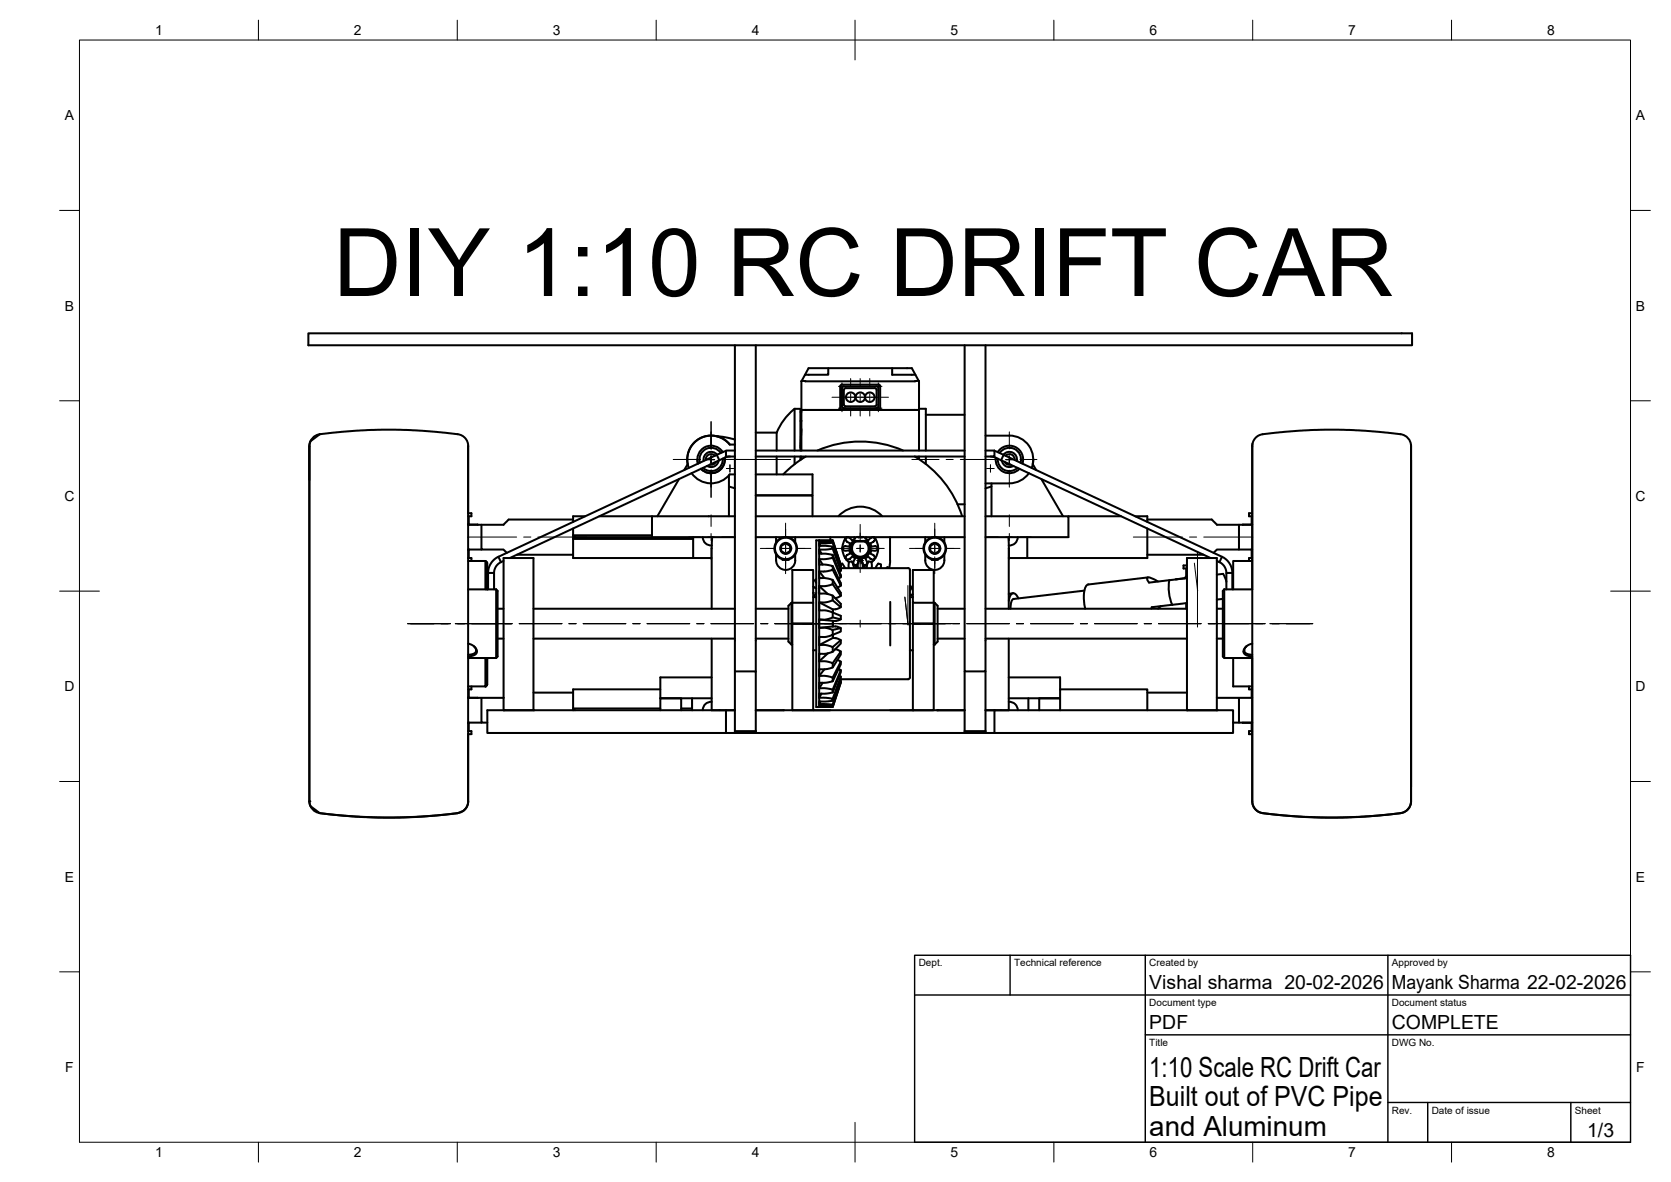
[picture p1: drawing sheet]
<svg xmlns="http://www.w3.org/2000/svg" width="420mm" height="297mm" viewBox="0 0 420 297" stroke-linecap="round" stroke-linejoin="round" font-family="sans-serif">
<!-- layer: Visible -->
<g fill="none" stroke="#000" stroke-width=".51">
<path d="M77.5 83.8h277.5v3h-277.5zM184.8 86.8v81.9h5.2v15M190 86.8v81.9M201.5 95.8v7.2h29.6h-10.2l.4-.4v-5.5v-.2l-.4-.3M201.5 95.8h1.1M201.5 95.8h.1M202.4 94.2l.9-1.7h26l1.8 3.3M208.3 92.5v1.7h-5.9l-.9 1.6M211.7 96.7h9.2M211.7 96.6l-.4 .5v5.5l.4 .4h-10.2v10.2M212.2 97.1h8.2M212.2 97.1l-.5 .4v4.6l.3 .4 8.4 .1"/>
<path d="M212.6 97.5h7.4l.4 .5M212.6 97.5l-.4 .5v3.7l.4 .4M220.4 98v3.7M220.4 97.1l.5 .4v4.6l-.5 .5M224.3 92.5v1.7h5.9M231.1 95.8v17.4M231.1 95.8h-28.5M242.5 86.8v81.9h5.3v-81.9M80.4 109.1l9.2-.9 6.5-.2 8.7 .2 8.1 .7a5.6 5.6 0 0 1 4.3 1.5l.5 1.1v.6M80.4 109.1l-2.4 1.8-.2 .9v89.8l.2 1 2.4 1.8 10.3 .9 10.9 .1 5.4-.3 8.1-.7M80.4 109.1a2.99 2.99 0 0 0-2.6 3M117.7 112.1v16.9h.8v.7h-.8"/>
<path d="M117.7 112.1v88.2a4 4 0 0 1-1.4 3.6l-1.2 .4M172.8 115.5l.1 1.2M172.9 116.6l-.9 1.5M173.9 118.9a6 6 0 0 0 9.6 .3M179.8 114.5a1.34 1.34 0 0 0-1.6-.3 1.34 1.34 0 0 0-.7 1.4M180 109.6l2.4 .3 2.4 .6M180 116a1.34 1.34 0 0 1-1.5 .8M180.2 114.3l.7 1.4-52.7 24.5M180.3 114.3a1.92 1.92 0 0 0-2.3-.6 1.92 1.92 0 0 0-1.1 2.1M180.7 115.7a1.92 1.92 0 0 1-2.9 1.4M181.2 113.8a2.93 2.93 0 0 0-3.6-1 2.93 2.93 0 0 0-1.6 3.5M181.6 113.7l-56.3 26.2"/>
<path d="M181.7 113.6a3.5 3.5 0 0 0-4.4-1.3 3.5 3.5 0 0 0-1.8 4.2l-.2-1M181.7 115.3a2.93 2.93 0 0 1-1.7 2.8 2.93 2.93 0 0 1-3.2-.5M182.2 115a3.5 3.5 0 0 1-1.9 3.6 3.5 3.5 0 0 1-4-.8 3.5 3.5 0 0 0 3.8 .9 3.5 3.5 0 0 0 2.2-3.2M182.5 113.3l-.9 .3M183.3 119.5v10.2M183.5 111.7h1.3M183.5 119.2h1.3M183.5 111.7a6 6 0 0 0-7.7-1.5 6 6 0 0 0-2.6 7.4M183.5 111.7a6 6 0 0 0-6.7-1.9 6 6 0 0 0-4 5.7M183.5 114.7l-.9 .2-1.7 .8M184.8 113.2h-2.3v1.5h2.3M190 119.2h14.3v5.3h-14.3h14.3v5.2"/>
<path d="M190 108.7h5.3M190 114.7h52.5M190 113.2h52.5M195.3 108.7v4.5M195.3 114.7v4.5M195.3 108.7a15 15 0 0 1 4.5-6l1.5 .1v10.4M199.8 102.7v10.5M199.8 114.7v1.9M201.3 114.7v.9M201.5 107.8l-.2 4.7M201.5 114.7v.7M201.5 103.5h-.2"/>
<path d="M201.5 105.8h-.2M202.6 114.7a26.8 26.8 0 0 0-5.7 4.5M205.6 113.2a26.8 26.8 0 0 1 21.5 0M220.4 101.7l-.4 .4h-7.4M230 114.7a26.8 26.8 0 0 1 11.9 15M231.1 102.7h1.7v10.5M231.1 114.7v.7M232.8 114.7v1.9M232.8 104.2h9.7M247.8 113.2h2.2v1.5h-2.2M247.8 109.5h6M249.1 114.7l.9 .2 1.7 .8"/>
<path d="M250.1 113.3l2.2 1a1.92 1.92 0 0 1 2.3-.6 1.92 1.92 0 0 1 1.1 2.1M250.4 115a3.5 3.5 0 0 0 1.9 3.6 3.5 3.5 0 0 0 4-.8M250.9 115.3a2.93 2.93 0 0 0 1.7 2.8 2.93 2.93 0 0 0 3.2-.5M250.9 113.6a3.5 3.5 0 0 1 4.4-1.3 3.5 3.5 0 0 1 1.8 4.2M251.4 113.8a2.93 2.93 0 0 1 3.6-1 2.93 2.93 0 0 1 1.6 3.5M251.7 115.7l.6-1.4 55 25.6M251.7 115.7l52.7 24.5M251.9 115.7a1.92 1.92 0 0 0 2.9 1.4M252.6 116a1.34 1.34 0 0 0 1.5 .8M252.8 114.5a1.34 1.34 0 0 1 1.6-.3 1.34 1.34 0 0 1 .7 1.4M253.8 109.5a6 6 0 0 1 5.6 8.1M258.7 118.9a6 6 0 0 1-4.9 2.6"/>
<path d="M259.7 116.6l.8 1.5M259.8 115.5l-.1 1.2M314.9 111.5v36.6h-7.1M354.8 111.8v89.9l-.5 1.3-1.2 1.1a128.4 128.4 0 0 1-33.5 .5l-2.4-.3-.8-.3-1-.9-.5-1.2v-36.5h-7.1l-.3-.4v-14.6a2.54 2.54 0 0 1 .3-2.3M77.8 120.6v-8.5v89.3M117.7 138.2h.2M117.7 131.7h.2M117.7 138.1h3.4M117.7 131.8l2.4 .1M117.9 131.7l.1 .1M117.9 129.7v2M117.9 138.2v2"/>
<path d="M118 138.1l-.1 .1M121.1 131.9v6.2h5.5l.8 .8M130 139.4h14.1M144.1 130.6h-16.2l-1.3 1.3h-8.9M144.1 132.8v1.7l.4 .5M144.5 135l-.4 .4v4.8h34.8M144.5 135h19.4M147.2 129.7h-3.1v1.5M150.7 129.7h13.2M163.9 134.5h-19.8v.9h30.2M163.9 135h20.9M170.7 120.4l-5.4 9.3"/>
<path d="M174.3 135v5.2M176.7 135a2.11 2.11 0 0 0 2.3 2.1M178.9 137.8v15.2M179.1 135l-.1 2.8M183.3 122.3l1.5 .4M184.8 129.7h-20.9v5.3M190 135h52.5M190 129.7h52.5M195.1 135v1.3M195.1 139.4v1.4M196.4 137.2l1.2-.6 1.1 .6v1.3l-1.2 .6h-.1l-1-.6zM197.6 135a2.85 2.85 0 0 1 2.5 4.1 2.85 2.85 0 0 1-4.8 .5 2.85 2.85 0 0 1 1.6-4.6h.6"/>
<path d="M199.9 139.4a3 3 0 0 1-1.3 3.6 2.4 2.4 0 0 1-3.4-2.2M199.9 135v1.3M205.2 135.8h.8v41.9h-.8zM206 136.5l.3 .7M206 138.1l.6 1M208.8 135v.8M209.4 135.8h-3.4v.2l3.4 .2v.2l-3.4 .1v.7l2.5 .1a.59 .59 0 0 1 .9 .5l-1.3 .3h-2.1v1.1l2.6 .1a.57 .57 0 0 1 .8 .5 .57 .57 0 0 1-.8 .5l-2.6 .2v1.4l2.6 .2a.66 .66 0 0 1 .8 .4 .66 .66 0 0 1-.4 .8l-1.5 .3h-1.5v1.7h1.3l1.2 .2a.84 .84 0 0 1 .9 1.2l-.4 .2-1.2 .4h-1.8v1.9h1.5l1.4 .3a.51 .51 0 0 1 .5 .8 .68 .68 0 0 1-.8 .8l-1.3 .3h-1.3v2h1.6l1.3 .3a.55 .55 0 0 1 .5 .8 .86 .86 0 0 1-1 1l-1.1 .2h-1.3v2.1l1.4-.1 1.5 .4a.55 .55 0 0 1 .5 .8 .68 .68 0 0 1-.8 .9l-1.2 .3-1.4-.1v2.1h1.5l1.4 .3a.51 .51 0 0 1 .5 .8 .66 .66 0 0 1-.8 .8l-1.3 .3h-1.3v1.9h1.6l1.1 .2a.75 .75 0 0 1 .8 .6 .75 .75 0 0 1-.4 .8l-1.6 .4h-1.5v1.7l2.5 .1a.73 .73 0 0 1 .9 .3 .73 .73 0 0 1-.1 .9l-1.8 .4h-1.5v1.4l2.6 .1a.58 .58 0 0 1 .8 .5 .58 .58 0 0 1-.8 .6l-2.6 .1v1.1l2.9 .1a.37 .37 0 0 1 .5 .4 .37 .37 0 0 1-.6 .3l-2.8 .1v.6l3.4 .2v.2l-3.4 .1v.2l3.4 .1 1.9-6.2M209.4 135.8l2 6.2M209.4 136.2l2 6.2-2-6M209.4 137.4l2 6-2-5.5M209.4 139.5l2 5v.6l-2-4.9M209.4 135.8h-3.4l.1 .2"/>
<path d="M210.8 129.7a7.5 7.5 0 0 1 11 0M211.8 138.1l.7 .3 1-.1 .3 .8M212 137.4v.8M212.5 135.4l.4 .7 .9 .5M212.8 135a4.5 4.5 0 0 0 0 5.7M213 135l.7 .2 .6 .6M213 135l-.4 .6M213.8 139.1l-.9 .4-.4 .7M213.8 136.6l-.3 .8-.9-.2-.8 .3M214 138.6h.1M214.3 139.8l-.6 .7-.9 .2M214.3 139.8l.7 .5"/>
<path d="M214.6 135.9a2.55 2.55 0 0 0-.1 3.7 2.55 2.55 0 0 0 3.6 0 2.55 2.55 0 0 0-.1-3.7M214.8 135l.2 .3M214.9 136.1l-.3-.2h3.4l-.1 .2h-.5M214.9 136.1h.3M215 135.3l-.7 .5M215.2 136.1h2.2M215.9 135h.8M217.5 136.1a2.08 2.08 0 0 1 .4 3.1 2.08 2.08 0 0 1-3.2 0 2.08 2.08 0 0 1 .5-3.1M217.6 135.3l.7 .5M217.8 135l-.2 .3M218 136.1a2.4 2.4 0 0 1 0 3.4 2.4 2.4 0 0 1-3.4 0 2.4 2.4 0 0 1 .1-3.4 2.39 2.39 0 0 0-.1 3.4 2.39 2.39 0 0 0 3.4 0 2.39 2.39 0 0 0-.1-3.4M218.3 139.8l.6 .7 .7 .2"/>
<path d="M218.3 139.8l-.7 .5M218.5 138.6h.1M218.8 139.1l.7 .4 .5 .6M218.8 136.6l.3 .8 .9-.2 .8 .3M219.8 135a4.5 4.5 0 0 1 0 5.7M220 135.6l-.3 .5-.9 .5M220 135.6l-.4-.6-.7 .2-.6 .6M220.1 135.4l-.1 .2M220.6 137.4v.8M220.8 138.1l-.7 .3-1-.1-.3 .8M223.8 135v5.8M232.6 139.4a3.4 3.4 0 0 0 .9 3.3 2.4 2.4 0 0 0 2.6 .3 2.4 2.4 0 0 0 1.3-2.2v-1.4"/>
<path d="M232.6 135v1.3M233.9 137.2l1.1-.7 1 .6 .2 .1v1.3l-1.2 .6-1.1-.6zM235.1 135a2.85 2.85 0 0 1 2.5 4.1 2.85 2.85 0 0 1-4.8 .5 2.85 2.85 0 0 1 1.6-4.6h.6M237.4 135v1.3M240.7 126.7h1.8M247.8 129.7h20.8v5.3h-20.8M247.8 121.5h6M249.3 122.3l-1.5 .4M249.3 121.5v8.2M253.6 135l.1 2.8M253.6 137.8v15.2M255.9 135a2.11 2.11 0 0 1-2.3 2.1"/>
<path d="M258.3 135v5.2M261.9 120.4l5.4 9.3M268.6 129.7h13.3M285.4 129.7h3.1v1.5M288.5 130.6h16.2l1.3 1.3h8.9M288.5 139.4h14.1M288.5 132.8v7.4h-34.9M311.5 131.9v6.2h-5.5l-.8 .8M311.5 138.1h3.4M314.6 138.1l.1 .1M314.7 138.2h.2M314.7 131.7h.2"/>
<path d="M314.7 129.7v2M314.7 138.2v2M314.7 131.7l-.1 .1M314.9 129h-.9v.7h.9M314.9 131.8l-2.4 .1M117.7 140.2h.8v.8M117.7 141h4.3l.5 .4-.5-.4v7.1M117.7 148.1h7.1M122.5 141.4v6.7zM122.7 144v4.1M124.8 148.1a2.54 2.54 0 0 1 .3 2.3v14.6l-.3 .4M124.8 148.1v17.3"/>
<path d="M125.1 153h1.5M126 141.3l-1.1 .7-.6 1.3-.1 4.8M126 141.3l-.7-1.4-1 .7-.9 1-.5 1.1-.2 1.3h1.5M126.6 140.2h7.5v38.3h-7.5zM126.6 141l-.6 .3M134.1 153h50.7M190 153h8.2M199 151.5v10.5M199 151.5l-.8 .7v9l.8 .8h.2M199 151.5h5.5v5.2h-5.3v21.8h5.3v-21.8h-5.3v-13.5h5.3v8.3M204.5 147.4l.7 .5M204.5 148.9v.2"/>
<path d="M204.5 150.1h.7M205.2 145.5a.59 .59 0 0 0 0 1M205.3 149l-.7 1M206 151.4l3.4 1.7h.9l1.1-.5M206 140.5l.9 1.4M206 143.6l1.3 1.7M206 147.3l2.2 2M209.4 142.3l2 4.2v.7l-2-4M209.4 145.7l2 3.3v.7l-2-2.9M209.4 149.7l2 2.1v.8l-2-1.7M209.4 153.9l2 .9v.8l-2-.4M209.4 157.4h1l1 .4-2 .5"/>
<path d="M209.4 157.4l-3.4 .4M209.4 153.1v.9M209.4 156v1.4M209.4 159.5v.8M211.3 142.8h17a1.19 1.19 0 0 1 .5 1.5v24.9a1.15 1.15 0 0 1-.5 1.5h-17M211.4 141.7h.4l.6 1.1M211.4 142.4l-.2 .1M211.4 143.4l-.3 .2M211.4 145.1l-.5 .3M211.4 147.2l-.8 .4M211.4 149.7l-1.4 .6M211.4 155.6l-1.2 .4-4.2-.3"/>
<path d="M211.4 157.8v.9l-2 .8M211.4 142h-.1M212.6 140.1l.4 .6M212.8 140.7l.7 .6M213.5 141.2l-.1 1.6M214.2 141.1l-.7 .1M214.6 141.8l.7 .2M215 140.3l-.4 .8v.6v.3l.6 .2M215.2 142.2l.5 .1M215.9 140.6l-.2 .9-.5 .7M215.9 140.6h.8M215.9 141l-.2 .9v.8h-1l-.5-1.6"/>
<path d="M216.6 141l.3 1.7 1 .1 .5-1.7M216.7 141h-.7M216.7 140.6l.2 .9 .5 .7M217.4 142.2l-.4 .1M217.6 140.3l.4 .8v.9M218 142l-.6 .2M218 141.8l-.7 .2M218 142h.1M218.4 141.1l.7 .1M219.1 141.2v1.6M219.6 140.7h.2M219.8 140.7l-.7 .6"/>
<path d="M220 140.1l.1 .1M220 140.1l-.4 .6M221.5 141.9v.9M221.5 141.8l-.7-.2-.7 1.2M223.1 142.5l-.2 .3M223.8 140.8l-.2 2-.5-.3M223.8 151.3v10.9M228.8 147.2h.1M228.8 150.1h.7M228.9 147.2l.4 .5M229.2 147.8l-.4 .6M229.5 149.4l-.7 .3"/>
<path d="M229.5 151.5v5.2h5.3v-5.2h.2l.8 .7v9l-.8 .8M229.5 156.7h5.3v21.8h-5.3zM229.5 143.2h5.3v8.3h-5.3zM235 151.5v10.5M235.8 153h6.7M247.8 153h50.6M254.7 149.1l-1.1 .1M254.9 150.5a2.36 2.36 0 0 0-.8 2.5M256.1 150.4l-.3-.5a.93 .93 0 0 0-.9-.8 .93 .93 0 0 0-1 .8l-.2 1.1M272.6 148.4l-17.7 2.1M273.7 146.8a2.62 2.62 0 0 0-1.2 2.6l.1 1.8 .3 1.8M288.6 145.1l-14.9 1.8"/>
<path d="M289.6 152.6l-.1 .4M291.9 152.3l-.7 .7M294 145.8a10.8 10.8 0 0 0 .8 6.2M294.7 152l-5.1 .6M295.7 145.6l2.7-.3-9.5 1.1-.5-1.1 .3-.2h.3l2.2 1M295.7 145.6h.1M298.3 144.9h.1M298.3 142.9v2M298.3 151.6v1.4M298.3 144.9l-.5 .4M298.4 142.1h-.8v.8h.8M298.4 151.6l-3.7 .4"/>
<path d="M298.4 140.2h7.6v38.3h-7.6zM306 153h1.5M306 141l.6 .3M306.6 141.3l1.2 1 .4 .8 .2 .9M306.6 141.3l.7-1.4 1.6 1.4 .8 1.6 .2 1.1h-1.5v4.1M307.5 150.5l-1.5 .2M307.5 144.2l-1.5 .2M307.5 144.2l.9 2M307.8 148.1v17.3M309.9 144v4.1M314.9 140.2h-.9v.8M314.9 141h-4.8v7.1"/>
<path d="M117.7 175.2h.2M117.7 161.8l1.5 .7 .7 1.1-.1 .5-.4 .5-1.7 .4M117.7 165.4h7.1M117.9 175.2l.1 .1M117.9 173.2v2M118.5 172.5v.7h-.8M119.2 162.4l.5 .7-.1 .8-.6 .4-1.3 .3M120.1 175.4h.1M121.1 175.4v6.2h1.4M122 165.4v7.1h-4.3M122 172.5l.5-.5-.5 .5M122.5 165.4v6.6v-6.6"/>
<path d="M125.1 160.5h1.5M126.6 175.3l-8.9 .1h2.4M134.1 174.1h10M134.1 160.5h50.7M166 178.5v-3h5.3v3M166 173.2h-21.9v4.8l.4 .5M166 178h-21.9v.5M171.3 178h2.7M174 175.5v3M178.9 160.5v18h5.9M178.9 170.2h-12.9v5.3h12.9M179 176.4a2.11 2.11 0 0 0-2.3 2.1"/>
<path d="M180.9 178.5h.1M184.8 168.7v15M190 160.5h8.2M190 178.5h52.5M204.5 178.5h4.3M204.5 163.4h.7M206.3 176.3l-.3 .6M206.6 174.3l-.6 1.1M206.9 171.6l-.9 1.4M207.3 168.2l-1.3 1.7M208.2 164.2l-2.2 2M209.4 160.3l.9 .1 1.1 .5-2 1.7"/>
<path d="M209.4 160.3l-3.4 1.8M210 163.1l1.4 .6-2 3M210.6 165.8l.8 .5-2 4M210.9 168.1l.5 .3-2 4.9M211.1 169.8l.3 .2-2 5.6M211.2 171l.2 .1-2 6M211.4 171.1l-2 6.2M211.4 160.9v.8l-2 2.1M211.4 163.7v.8l-2 3.2M211.4 166.3v.6l-2 4.3M211.4 168.4v.5l-2 5.1M211.4 170l-2 6.1"/>
<path d="M211.4 171.5l-2 6.2h-3.4l.1-.3M211.4 171.5h.1M223.8 178.5h5.7M228.8 163.4h.7M234.8 162h.2M235.8 160.5h6.7M242.5 168.7v15M247.8 168.7v15M247.8 160.5h50.6M251.7 178.5h.1M253.6 170.2h13v5.3h-13M253.6 160.5v18h-5.8"/>
<path d="M253.6 176.4a2.11 2.11 0 0 1 2.3 2.1M258.6 175.5v3M261.3 178.5v-3h5.3v3M266.6 173.2h21.9v5.3M288.5 174.1h9.9M306 175.3l5.5 .1v6.2M306 160.5h1.5M310.1 165.4v7.1h4.8M311.5 175.4h3.4M313.4 162.4l-.5 .7 .1 .8 .6 .4 1.3 .3M314 172.5v.7h.9M314.7 175.2h.2"/>
<path d="M314.7 173.2v2M314.7 175.2l-.1 .2M314.9 161.8l-1.5 .7-.7 1.1 .1 .5 .4 .5 1.7 .4M117.7 183.7h.8v.8h-.8v17.2l-.2 .7a2.92 2.92 0 0 1-2.4 2M117.7 181.7h.2M117.7 181.6h3.4M117.9 181.7v2M118 181.6l-.1 .1M182.5 184.2v-5.7h-60v5.7h187.5v-5.7h-60v5.7M184.8 183.7h5.2M184.8 183.7v.5M190 183.7v.5"/>
<path d="M242.5 183.7h5.3M242.5 183.7v.5M247.8 183.7v.5M310 181.6h4.9M312.5 181.6h2.4M314.6 181.6l.1 .1M314.7 181.7h.2M314.7 181.7v2M314.9 183.7h-.9v.8h.9M77.8 201.4a2.99 2.99 0 0 0 2.6 2.9M80.4 204.4l9.2 .8 7.1 .3 9.2-.3 9.2-.8M317.5 204.3a3.4 3.4 0 0 1-2.6-4v-80.1a49.8 49.8 0 0 1 .2-9.3 3.4 3.4 0 0 1 3.5-1.9l8.1-.8 6.5-.2 8.7 .2 8.1 .7a5.5 5.5 0 0 1 4.2 1.5 8 8 0 0 1 .6 4.4v78.5a49.4 49.4 0 0 1-.3 9.3 3 3 0 0 1-2.3 1.7"/>
<path d="M317.5 204.4l9.2 .8 7.1 .3 9.2-.3 9.2-.8"/>
<circle cx="213.9" cy="99.8" r="1.2"/>
<circle cx="216.3" cy="99.8" r="1.2"/>
<circle cx="218.7" cy="99.8" r="1.2"/>
<circle cx="197.6" cy="137.8" r="1.39"/>
<circle cx="197.6" cy="137.8" r="2.7"/>
<circle cx="235" cy="137.8" r="1.39"/>
<circle cx="235" cy="137.8" r="2.7"/>
</g>
<g fill="#000">
<circle cx="213" cy="135" r=".25"/>
<circle cx="219.6" cy="135" r=".25"/>
<circle cx="215.6" cy="140.1" r=".25"/>
<circle cx="217" cy="140.1" r=".25"/>
<circle cx="122" cy="172.5" r=".25"/>
<circle cx="126.6" cy="178.5" r=".25"/>
<circle cx="134.1" cy="178.5" r=".25"/>
<circle cx="196.9" cy="178.5" r=".25"/>
<circle cx="229.5" cy="178.5" r=".25"/>
<circle cx="235.6" cy="178.5" r=".25"/>
<circle cx="298.4" cy="178.5" r=".25"/>
<circle cx="306" cy="178.5" r=".25"/>
<circle cx="77.8" cy="201.4" r=".25"/>
</g>
<!-- layer: BORDER -->
<g fill="none" stroke="#000" stroke-width=".25">
<path d="M20 10.1h390v276.9h-390zM65 5.1v5M115 5.1v5M165 5.1v5M215 5.1v10M265 5.1v5M315 5.1v5M365 5.1v5M15 52.9h5M410 52.9h5M15 100.7h5M410 100.7h5"/>
<path d="M15 148.6h10M405 148.6h10M15 196.4h5M410 196.4h5M15 244.2h5M410 244.2h5M65 287v5M115 287v5M165 287v5M215 282.1v9.9M265 287v5M315 287v5"/>
<path d="M365 287v5"/>
</g>
<!-- layer: TITLEBLOCK -->
<path d="M230 240.1h180v46.9h-180zM230 250h180M254 240.1v9.9M288 240.1v46.9M349 240.1v46.9M288 260.1h122M349 277.1h61M359 277.1v9.9M395 277.1v9.9" fill="none" stroke="#000" stroke-width=".36"/>
<!-- layer: Smart Centers -->
<g fill="none" stroke="#000" stroke-width=".25">
<path d="M209.2 99.8h2M210.8 97.1h1.8M211.6 99.8h9.4M211.7 96.2v1.8M213.9 95.1v2.1M213.9 98.9v1.8M216.3 95.1v2.1M216.3 98.9v1.8M218.7 95.1v2.1M218.7 98.9v1.8M220 97.1h1.8M220.9 96.2v1.8"/>
<path d="M221.4 99.8h2M169.3 115.5h6.8M177.9 115.5h1.8M177.9 115.6h1.8M178.8 106v6.8M178.8 114.6v1.8M178.8 118.2v6.8M181.5 115.5h17.3M182.6 117.7h1.8M183.5 116.8v1.8M210.8 102.6h1.8M211.7 101.7v1.8"/>
<path d="M213.9 102.5v2M216.3 102.5v2M218.7 102.5v2M220 102.6h1.8M220.9 101.7v1.8M229.3 115.5h6.8M237.9 115.5h1.8M241.5 115.5h9.6M248.1 117.7h1.8M249 116.8v1.8M252.9 115.5h1.8M252.9 115.6h1.8"/>
<path d="M253.8 108.5v4.3M253.8 114.6v1.8M253.8 118.2v4.2M256.5 115.5h4.2M117.6 135h12.3M131.7 135h1.8M135.3 135h12.3M173.2 135h2.9M177.9 135h1.8M178.8 129.4v2.9M178.8 134.1v1.8M178.8 137.7v2.9"/>
<path d="M181.5 135h2.9M191.2 137.8h3.7M196.6 137.8h1.8M197.5 131.5v3.7M197.5 136.9v1.8M197.5 139.9v4.3M200.2 137.8h3.7M210.2 137.8h3.4M215.4 137.8h1.8M215.4 134.8h1.8M216.3 131.8v3.9M216.3 136.9v1.8"/>
<path d="M216.3 139.9v4M219 137.8h3.3M228.7 137.8h3.7M234.1 137.8h1.8M235 131.5v3.7M235 136.9v1.8M235 139.9v4.3M237.7 137.8h3.7M248.2 135h2.9M252.9 135h1.8M253.8 129.4v2.9M253.8 134.1v1.8"/>
<path d="M253.8 137.7v2.9M256.5 135h2.9M285 135h12.3M299.1 135h1.8M301.1 138.6v19M302.7 135h12.3M102.5 156.7h10.8M114.5 156.7h14.3M130.6 156.7h10.7M143.1 156.7h1.7M146.6 156.7h10.8M159.1 156.7h1.8"/>
<path d="M162.7 156.7h10.7M175.2 156.7h1.8M178.8 156.7h10.7M191.3 156.7h1.8M194.8 156.7h42.9M196.6 140.8h1.8M215.4 140.8h1.8M216.3 155.8v1.8M225.3 156.7h13.9h-5.9M227.5 150.1l.8 6.9M228.3 147.2v9.7M234.1 140.8h1.8"/>
<path d="M239.5 156.7h1.8M243.1 156.7h10.7M255.6 156.7h1.8M259.1 156.7h10.8M271.7 156.7h1.7M275.2 156.7h10.7M287.7 156.7h1.8M291.3 156.7h10.7M300.3 141.5l.8 7M303.8 156.7h14.3M319.3 156.7h10.8"/>
</g>
<text font-size="23.7" x="83.8" y="74.4">DIY 1:10 RC DRIFT CAR</text>
<g font-size="7">
<text x="289" y="270.6">1:10 Scale RC Drift Car</text>
<text x="289" y="278.1">Built out of PVC Pipe</text>
<text x="289" y="285.5">and Aluminum</text>
</g>
<g font-size="4.9">
<text x="289" y="248.5">Vishal sharma 20-02-2026</text>
<text x="350" y="248.5">Mayank Sharma 22-02-2026</text>
<text x="289" y="258.6">PDF</text>
<text x="350" y="258.6">COMPLETE</text>
<text x="399.1" y="285.7">1/3</text>
</g>
<g font-size="3.5">
<text x="39" y="8.8">1</text>
<text x="89" y="8.8">2</text>
<text x="139" y="8.8">3</text>
<text x="189" y="8.8">4</text>
<text x="239" y="8.8">5</text>
<text x="289" y="8.8">6</text>
<text x="339" y="8.8">7</text>
<text x="389" y="8.8">8</text>
<text x="16.3" y="30.2">A</text>
<text x="411.3" y="30.2">A</text>
<text x="16.3" y="78">B</text>
<text x="411.3" y="78">B</text>
<text x="16.2" y="125.9">C</text>
<text x="411.2" y="125.9">C</text>
<text x="16.2" y="173.7">D</text>
<text x="411.2" y="173.7">D</text>
<text x="16.3" y="221.6">E</text>
<text x="411.3" y="221.6">E</text>
<text x="16.4" y="269.4">F</text>
<text x="411.4" y="269.4">F</text>
<text x="39" y="290.8">1</text>
<text x="89" y="290.8">2</text>
<text x="139" y="290.8">3</text>
<text x="189" y="290.8">4</text>
<text x="239" y="290.8">5</text>
<text x="289" y="290.8">6</text>
<text x="339" y="290.8">7</text>
<text x="389" y="290.8">8</text>
</g>
<g font-size="2.5">
<text x="231" y="242.9">Dept.</text>
<text x="255" y="242.9">Technical reference</text>
<text x="289" y="242.9">Created by</text>
<text x="350" y="242.9">Approved by</text>
<text x="289" y="252.8">Document type</text>
<text x="350" y="252.8">Document status</text>
<text x="289" y="262.9">Title</text>
<text x="350" y="262.9">DWG No.</text>
<text x="350" y="279.9">Rev.</text>
<text x="360" y="279.9">Date of issue</text>
<text x="396" y="279.9">Sheet</text>
</g>
</svg>
